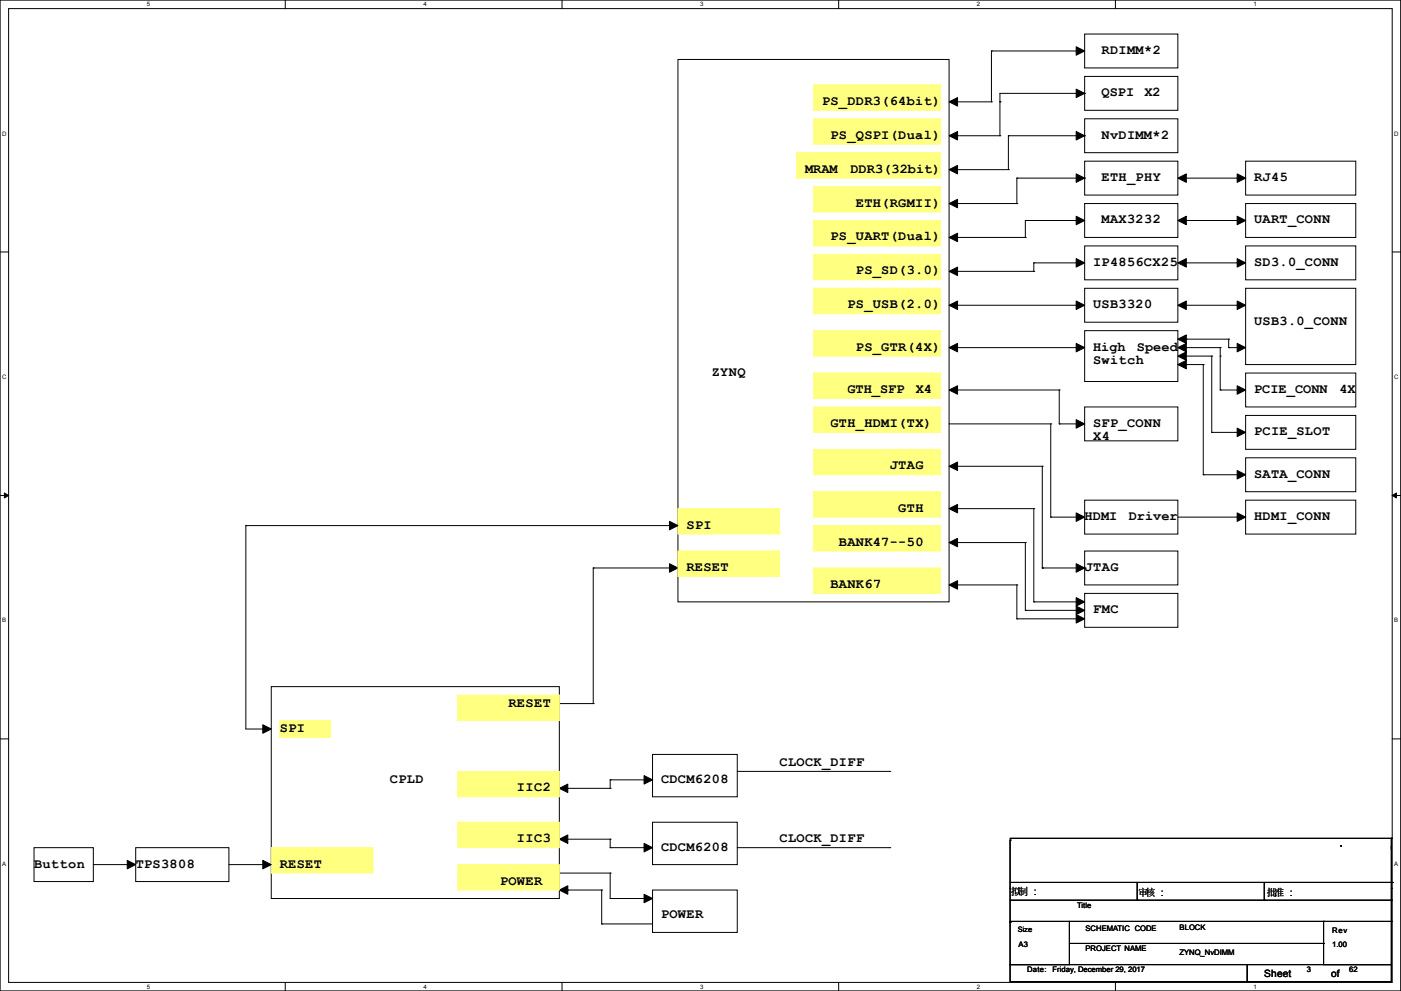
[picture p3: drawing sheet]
<svg xmlns="http://www.w3.org/2000/svg" width="420mm" height="297mm" viewBox="0 0 420 297" stroke-linecap="round" stroke-linejoin="round" font-family="sans-serif">
<path d="M0 0h419.9v297h-419.9zM2.6 2.6h414.8v291.8h-414.8z" fill="none" stroke="#000" stroke-width=".3"/>
<g fill="#fff">
<path d="M44 .3h1v2h-1z"/>
<path d="M44 294.7h1v2h-1z"/>
</g>
<path d="M85.5 0v2.6M85.5 294.4v2.6" fill="none" stroke="#000" stroke-width=".3"/>
<g fill="#fff">
<path d="M127 .3h.9v2h-.9z"/>
<path d="M127 294.7h.9v2h-.9z"/>
</g>
<path d="M168.5 0v2.6M168.5 294.4v2.6" fill="none" stroke="#000" stroke-width=".3"/>
<g fill="#fff">
<path d="M209.9 .3h1v2h-1z"/>
<path d="M209.9 294.7h1v2h-1z"/>
</g>
<path d="M251.4 0v2.6M251.4 294.4v2.6" fill="none" stroke="#000" stroke-width=".3"/>
<g fill="#fff">
<path d="M292.9 .3h.9v2h-.9z"/>
<path d="M292.9 294.7h.9v2h-.9z"/>
</g>
<path d="M334.4 0v2.6M334.4 294.4v2.6" fill="none" stroke="#000" stroke-width=".3"/>
<g fill="#fff">
<path d="M375.8 .3h1v2h-1z"/>
<path d="M375.8 294.7h1v2h-1z"/>
<path d="M.7 39h1.2v2h-1.2z"/>
<path d="M418 39h1.3v2h-1.3z"/>
<path d="M.7 112h1.2v2h-1.2z"/>
<path d="M418 112h1.3v2h-1.3z"/>
</g>
<path d="M0 75.5h2.6M417.4 75.5h2.5" fill="none" stroke="#000" stroke-width=".3"/>
<g fill="#fff">
<path d="M.7 185h1.2v1.9h-1.2z"/>
<path d="M418 185h1.2v1.9h-1.2z"/>
</g>
<path d="M0 148.5h2.6M417.4 148.5h2.5" fill="none" stroke="#000" stroke-width=".3"/>
<path d="M1.3 147.7l1.3 .8-1.3 .7zM417.4 148.5l1.2-.8v1.5z" fill="#000" stroke="#000" stroke-width=".3"/>
<g fill="#fff">
<path d="M.7 257.9h1.2v2h-1.2z"/>
<path d="M418 257.9h1.2v2h-1.2z"/>
</g>
<g fill="none" stroke="#000" stroke-width=".3">
<path d="M203.2 17.8h81.3v162.6h-81.3zM297.2 15.3h.1M297.2 15.3v15.2M297.2 15.3h25.4M322.6 15.3h.1M325.2 10.2h27.9v10.2h-27.9zM287.1 30.5h10.1M297.2 30.5h.1M299.8 30.5h.1M325.2 35.6h27.9v10.2h-27.9zM325.2 22.9h27.9v10.2h-27.9zM325.2 28h.1"/>
<path d="M325.2 28h-25.4v12.7M287.1 40.7h12.7M287.1 50.8h15.2M299.8 40.7h.1M302.3 50.8h.1M302.3 40.7h.1M302.3 40.7h22.9M302.3 40.7v10.1M304.8 53.4h.1M304.8 53.4v7.6M304.8 53.4h20.4M325.2 48.3h27.9v10.2h-27.9z"/>
<path d="M325.2 40.7h.1M325.2 53.4h.1M355.6 53.4h15.3M370.9 53.4h.1M373.4 48.3h33v10.2h-33zM287.1 61h17.7M287.1 71.2h20.3M304.8 61h.1M307.4 71.2h.1M307.4 66.1h.1M307.4 66.1v5.1M307.4 66.1h15.2"/>
<path d="M309.9 78.8h.1M309.9 78.8v2.5M309.9 78.8h12.7M322.6 66.1h.1M322.6 78.8h.1M325.2 61h27.9v10.2h-27.9zM325.2 73.7h27.9v10.2h-27.9zM355.6 66.1h15.3M355.6 78.8h15.3M370.9 66.1h.1M370.9 78.8h.1M373.4 61h33v10.2h-33z"/>
<path d="M373.4 73.7h33v10.2h-33zM287.1 81.3h22.8M287.1 91.5h35.5M309.9 81.3h.1M322.6 91.5h.1M325.2 86.4h27.9v10.2h-27.9zM325.2 99.1h27.9v15.2h-27.9zM355.6 91.5h15.3M370.9 91.5h.1M373.4 86.4h33v22.9h-33zM287.1 104.2h35.5M287.1 116.9h30.4"/>
<path d="M317.5 116.9h.1M317.5 116.9v10.1M322.6 104.2h.1M353.1 109.3h7.6M355.6 101.6h.1M355.6 104.2h10.2M355.6 101.6h12.7M355.6 106.7h7.7M360.7 109.3h.1M360.7 109.3v33M363.3 106.7h.1M363.3 106.7v22.9"/>
<path d="M365.8 104.2h.1M365.8 106.7h.1M365.8 116.9h.1M365.8 104.2v12.7M365.8 116.9h5.1M368.3 104.2h.1M368.3 101.6h.1M368.3 104.2h2.6M368.3 101.6v2.6M370.9 116.9h.1M373.4 111.8h33v10.2h-33zM284.5 127h30.5"/>
<path d="M287.1 139.7h25.4M312.5 139.7h.1M312.5 139.7v30.5M315 127h.1M315 127v28M317.5 127h.1M317.5 127h5.1M322.6 127h.1M325.2 122h27.9v10.1h-27.9zM363.3 129.6h.1M363.3 129.6h7.6M370.9 129.6h.1"/>
<path d="M373.4 124.5h33v10.2h-33zM373.4 137.2h33v10.2h-33zM73.7 157.5h.1M73.7 157.5v61h5.1M73.7 157.5h127M200.7 157.5h.1M287.1 152.4h22.8M309.9 152.4h.1M309.9 152.4v28M315 155h.1M315 155h7.6M322.6 155h.1"/>
<path d="M325.2 149.9h27.9v10.2h-27.9zM353.1 155h17.8M360.7 142.3h.1M360.7 142.3h10.2M370.9 142.3h.1M370.9 155h.1M373.4 149.9h33v10.2h-33zM177.8 170.2h.1M177.8 170.2h22.9M177.8 170.2v40.7M200.7 170.2h.1M287.1 162.6h20.3"/>
<path d="M287.1 175.3h17.7M304.8 175.3h.1M304.8 175.3v10.2M307.4 162.6h.1M307.4 162.6v20.3M312.5 170.2h.1M312.5 170.2h12.7M325.2 165.1h27.9v10.2h-27.9zM325.2 177.8h27.9v10.2h-27.9zM325.2 170.2h.1M304.8 185.5h.1M304.8 185.5h17.8"/>
<path d="M307.4 182.9h.1M307.4 182.9h15.2M309.9 180.4h.1M309.9 180.4h12.7M322.6 180.4h.1M322.6 182.9h.1M322.6 185.5h.1M78.8 218.5h.1M81.3 205.8h86.4v63.5h-86.4zM167.7 210.9h10.1M177.8 210.9h.1M0 221.4h2.6"/>
<path d="M170.2 236.3h12.7M182.9 236.3h.1M182.9 233.7h.1M182.9 233.7v2.6M182.9 233.7h10.2M193.1 233.7h.1M195.6 226.1h25.4v12.7h-25.4zM221 231.2h45.7M266.7 231.2h.1M417.4 221.4h2.5M10.2 254h17.8v10.2h-17.8zM28 259.1h10.1"/>
<path d="M38.1 259.1h.1M40.7 254h27.9v10.2h-27.9zM68.6 259.1h10.2M78.8 259.1h.1M167.7 251.5h15.2M182.9 251.5h.1M182.9 254h.1M182.9 251.5v2.5M182.9 254h10.2M193.1 254h.1M195.6 246.4h25.4v12.7h-25.4zM221 254h45.7"/>
<path d="M266.7 254h.1M302.8 251.8h.1M302.8 251.8v24.6M302.8 251.2h114.3M401.9 253.5h.1M417.1 251.2h.1M417.1 251.2v24.9M167.7 261.7h15.2M170.2 266.7h.1M170.2 266.7h10.2M180.4 276.9h.1M180.4 266.7h.1"/>
<path d="M180.4 276.9h15.2M180.4 266.7v10.2M182.9 261.7h.1M182.9 269.3h.1M182.9 261.7v7.6M182.9 269.3h10.2M193.1 269.3h.1M195.6 266.7h25.4v12.7h-25.4zM302.8 276.1h17.8v13h-17.8zM302.8 276.4h.1M302.8 269.8h114.3M303.1 264.5h114.3"/>
<path d="M320.6 276.1h76.2M340.9 269.8h.1M340.9 264.5v5.3M379 269.8h.1M379 264.5v5.3M396.8 276.1h20.3v13h-20.3zM396.8 276.1h.1M417.1 269.8h.1M417.1 266.2h.1M417.1 276.1h.1M417.4 264.5h.1M302.8 289.1h71.1v5.1h-71.1z"/>
<path d="M320.6 282.7h76.2M373.9 289.1h43.2v5.1h-43.2zM396.8 282.7h.1"/>
</g>
<g fill="#000" stroke="#000" stroke-width=".3">
<path d="M322.6 14l2.6 1.3-2.6 1.3z" fill-rule="evenodd"/>
<path d="M284.5 30.5l2.6-1.2v2.5z" fill-rule="evenodd"/>
<path d="M322.6 26.7l2.6 1.3-2.6 1.3z" fill-rule="evenodd"/>
<path d="M284.5 40.7l2.6-1.3v2.6z" fill-rule="evenodd"/>
<path d="M284.5 50.8l2.6-1.2v2.5z" fill-rule="evenodd"/>
<path d="M322.6 39.4l2.6 1.3-2.6 1.3z" fill-rule="evenodd"/>
<path d="M322.6 52.1l2.6 1.3-2.6 1.3z" fill-rule="evenodd"/>
<path d="M353.1 53.4l2.5-1.3v2.6z" fill-rule="evenodd"/>
<path d="M370.9 52.1l2.5 1.3-2.5 1.3z" fill-rule="evenodd"/>
<path d="M284.5 61l2.6-1.3v2.6z" fill-rule="evenodd"/>
<path d="M284.5 71.2l2.6-1.3v2.5z" fill-rule="evenodd"/>
<path d="M322.6 64.8l2.6 1.3-2.6 1.3z" fill-rule="evenodd"/>
<path d="M322.6 77.5l2.6 1.3-2.6 1.3z" fill-rule="evenodd"/>
<path d="M353.1 66.1l2.5-1.3v2.6z" fill-rule="evenodd"/>
<path d="M353.1 78.8l2.5-1.3v2.6z" fill-rule="evenodd"/>
<path d="M370.9 77.5l2.5 1.3-2.5 1.3z" fill-rule="evenodd"/>
<path d="M370.9 64.8l2.5 1.3-2.5 1.3z" fill-rule="evenodd"/>
<path d="M284.5 81.3l2.6-1.2v2.5z" fill-rule="evenodd"/>
<path d="M284.5 91.5l2.6-1.3v2.6z" fill-rule="evenodd"/>
<path d="M322.6 90.2l2.6 1.3-2.6 1.3z" fill-rule="evenodd"/>
<path d="M353.1 91.5l2.5-1.3v2.6z" fill-rule="evenodd"/>
<path d="M370.9 90.2l2.5 1.3-2.5 1.3z" fill-rule="evenodd"/>
<path d="M284.5 104.2l2.6-1.3v2.6z" fill-rule="evenodd"/>
<path d="M284.5 116.9l2.6-1.3v2.6z" fill-rule="evenodd"/>
<path d="M322.6 102.9l2.6 1.3-2.6 1.3z" fill-rule="evenodd"/>
<path d="M353.1 104.2l2.5-1.3v2.6z" fill-rule="evenodd"/>
<path d="M353.1 101.6l2.5-1.2v2.5z" fill-rule="evenodd"/>
<path d="M353.1 106.7l2.5-1.2v2.5z" fill-rule="evenodd"/>
<path d="M353.1 109.3l2.5-1.3v2.5z" fill-rule="evenodd"/>
<path d="M370.9 115.6l2.5 1.3-2.5 1.3z" fill-rule="evenodd"/>
<path d="M370.9 102.9l2.5 1.3-2.5 1.3z" fill-rule="evenodd"/>
<path d="M284.5 139.7l2.6-1.2v2.5z" fill-rule="evenodd"/>
<path d="M322.6 125.8l2.6 1.2-2.6 1.3z" fill-rule="evenodd"/>
<path d="M370.9 128.3l2.5 1.3-2.5 1.3z" fill-rule="evenodd"/>
<path d="M200.7 156.3l2.5 1.2-2.5 1.3z" fill-rule="evenodd"/>
<path d="M284.5 152.4l2.6-1.2v2.5z" fill-rule="evenodd"/>
<path d="M322.6 153.7l2.6 1.3-2.6 1.3z" fill-rule="evenodd"/>
<path d="M370.9 153.7l2.5 1.3-2.5 1.3z" fill-rule="evenodd"/>
<path d="M370.9 141l2.5 1.3-2.5 1.3z" fill-rule="evenodd"/>
<path d="M200.7 169l2.5 1.2-2.5 1.3z" fill-rule="evenodd"/>
<path d="M284.5 162.6l2.6-1.3v2.6z" fill-rule="evenodd"/>
<path d="M284.5 175.3l2.6-1.3v2.6z" fill-rule="evenodd"/>
<path d="M322.6 169l2.6 1.2-2.6 1.3z" fill-rule="evenodd"/>
<path d="M322.6 179.1l2.6 1.3-2.6 1.3z" fill-rule="evenodd"/>
<path d="M322.6 181.7l2.6 1.2-2.6 1.3z" fill-rule="evenodd"/>
<path d="M322.6 184.2l2.6 1.3-2.6 1.2z" fill-rule="evenodd"/>
<path d="M78.8 217.2l2.5 1.3-2.5 1.3z" fill-rule="evenodd"/>
<path d="M167.7 236.3l2.5-1.3v2.5z" fill-rule="evenodd"/>
<path d="M193.1 232.5l2.5 1.2-2.5 1.3z" fill-rule="evenodd"/>
<path d="M38.1 257.9l2.6 1.2-2.6 1.3z" fill-rule="evenodd"/>
<path d="M78.8 257.9l2.5 1.2-2.5 1.3z" fill-rule="evenodd"/>
<path d="M167.7 251.5l2.5-1.3v2.6z" fill-rule="evenodd"/>
<path d="M193.1 252.8l2.5 1.2-2.5 1.3z" fill-rule="evenodd"/>
<path d="M167.7 266.7l2.5-1.2v2.5z" fill-rule="evenodd"/>
<path d="M193.1 268l2.5 1.3-2.5 1.3z" fill-rule="evenodd"/>
</g>
<g fill="#ffff80" stroke="#ffff80" stroke-width=".3">
<path d="M203.2 152.4h30.5v7.7h-30.5z" fill-rule="evenodd"/>
<path d="M243.9 25.4h38.1v7.7h-38.1z" fill-rule="evenodd"/>
<path d="M243.9 35.6h38.1v7.6h-38.1z" fill-rule="evenodd"/>
<path d="M243.9 55.9h38.1v7.6h-38.1z" fill-rule="evenodd"/>
<path d="M243.9 66.1h38.1v7.6h-38.1z" fill-rule="evenodd"/>
<path d="M243.9 76.2h38.1v7.7h-38.1z" fill-rule="evenodd"/>
<path d="M243.9 86.4h38.1v7.6h-38.1z" fill-rule="evenodd"/>
<path d="M243.9 99.1h38.1v7.6h-38.1z" fill-rule="evenodd"/>
<path d="M243.9 111.8h38.1v7.6h-38.1z" fill-rule="evenodd"/>
<path d="M243.9 122h38.1v7.6h-38.1z" fill-rule="evenodd"/>
<path d="M243.9 134.7h38.1v7.6h-38.1z" fill-rule="evenodd"/>
<path d="M83.9 215.9h15.2v5.1h-15.2z" fill-rule="evenodd"/>
<path d="M203.2 165.1h30.5v7.7h-30.5z" fill-rule="evenodd"/>
<path d="M137.2 208.3h30.5v7.6h-30.5z" fill-rule="evenodd"/>
<path d="M137.2 231.2h30.5v7.6h-30.5z" fill-rule="evenodd"/>
<path d="M137.2 246.4h30.5v7.6h-30.5z" fill-rule="evenodd"/>
<path d="M137.2 259.1h30.5v7.6h-30.5z" fill-rule="evenodd"/>
<path d="M81.3 254h30.5v7.7h-30.5z" fill-rule="evenodd"/>
<path d="M243.9 147.4h38.1v7.6h-38.1z" fill-rule="evenodd"/>
<path d="M238.8 45.8h43.2v7.6h-43.2z" fill-rule="evenodd"/>
<path d="M243.9 157.5h38.1v7.6h-38.1z" fill-rule="evenodd"/>
<path d="M243.9 170.2h38.1v7.6h-38.1z" fill-rule="evenodd"/>
</g>
<g font-size="4.1">
<text x="330.2" y="16.2">RDIMM*2</text>
<text x="330.2" y="28.9">QSPI</text>
<text x="343.1" y="28.9">X2</text>
<text x="246.4" y="31.4">PS_DDR3(64bit)</text>
<text x="249" y="41.6">PS_QSPI(Dual)</text>
<text x="330.2" y="41.6">NvDIMM*2</text>
<text x="241.3" y="51.7">MRAM</text>
<text x="255" y="51.7">DDR3(32bit)</text>
<text x="330.2" y="54.3">ETH_PHY</text>
<text x="376" y="54.3">RJ45</text>
<text x="256.6" y="61.9">ETH(RGMII)</text>
<text x="330.2" y="67">MAX3232</text>
<text x="376" y="67">UART_CONN</text>
<text x="249" y="72">PS_UART(Dual)</text>
<text x="256.6" y="82.2">PS_SD(3.0)</text>
<text x="327.7" y="79.7">IP4856CX25</text>
<text x="376" y="79.7">SD3.0_CONN</text>
<text x="254" y="92.4">PS_USB(2.0)</text>
<text x="327.7" y="92.4">USB3320</text>
<text x="376" y="97.4">USB3.0_CONN</text>
<text x="256.6" y="105.1">PS_GTR(4X)</text>
<text x="327.7" y="105.1">High</text>
<text x="340.8" y="105.1">Speed</text>
<text x="213.4" y="112.7">ZYNQ</text>
<text x="327.7" y="109.1">Switch</text>
<text x="254" y="117.8">GTH_SFP</text>
<text x="274.5" y="117.8">X4</text>
<text x="376" y="117.8">PCIE_CONN</text>
<text x="401.5" y="117.8">4X</text>
<text x="249" y="127.9">GTH_HDMI(TX)</text>
<text x="327.7" y="127.9">SFP_CONN</text>
<text x="327.7" y="132">X4</text>
<text x="376" y="130.5">PCIE_SLOT</text>
<text x="266.7" y="140.6">JTAG</text>
<text x="376" y="143.2">SATA_CONN</text>
<text x="269.3" y="153.3">GTH</text>
<text x="325.2" y="155.9">HDMI</text>
<text x="338.4" y="155.9">Driver</text>
<text x="376" y="155.9">HDMI_CONN</text>
<text x="205.8" y="158.4">SPI</text>
<text x="251.5" y="163.5">BANK47--50</text>
<text x="205.8" y="171.1">RESET</text>
<text x="325.2" y="171.1">JTAG</text>
<text x="249" y="176.2">BANK67</text>
<text x="327.7" y="183.8">FMC</text>
<text x="152.4" y="211.7">RESET</text>
<text x="83.9" y="219.4">SPI</text>
<text x="233.7" y="229.5">CLOCK_DIFF</text>
<text x="116.9" y="234.6">CPLD</text>
<text x="155" y="237.1">IIC2</text>
<text x="198.2" y="234.6">CDCM6208</text>
<text x="155" y="252.4">IIC3</text>
<text x="198.2" y="254.9">CDCM6208</text>
<text x="233.7" y="252.4">CLOCK_DIFF</text>
<text x="10.2" y="260">Button</text>
<text x="40.7" y="260">TPS3808</text>
<text x="83.9" y="260">RESET</text>
<text x="149.9" y="265.1">POWER</text>
<text x="198.2" y="275.2">POWER</text>
</g>
<g font-size="3">
<text x="303.1" y="268.2">拟制 :::</text>
<text x="303.1" y="268.2">拟制</text>
<text x="341.2" y="268.5">审核 :::</text>
<text x="341.2" y="268.5">审核</text>
<text x="379.8" y="268.5">批准 :::</text>
<text x="379.8" y="268.5">批准</text>
<text x="379" y="292.9">Sheet</text>
<text x="399.1" y="292.8">of</text>
</g>
<g font-size="2.3">
<text x="322.9" y="272.1">Title</text>
<text x="325.4" y="279">SCHEMATIC CODE</text>
<text x="353.6" y="278.7">BLOCK</text>
<text x="399.4" y="279.5">Rev</text>
<text x="305.4" y="283.8">A3</text>
<text x="325.4" y="285.1">PROJECT NAME</text>
<text x="353.6" y="286.3">ZYNQ_NvDIMM</text>
<text x="399.4" y="283.8">1.00</text>
<text x="307.9" y="291.2">Date:</text>
<text x="315.5" y="291.4">Friday, December 29, 2017</text>
<text x="391.7" y="291.4">3</text>
<text x="404.4" y="291.4">62</text>
</g>
<text font-size="2.2" x="305.1" y="279.2">Size</text>
<g font-size="1.8">
<text x="44" y="1.9">5</text>
<text x="127" y="1.9">4</text>
<text x="209.9" y="1.9">3</text>
<text x="292.9" y="1.9">2</text>
<text x="375.8" y="1.9">1</text>
<text x=".7" y="40.6">D</text>
<text x="418" y="40.6">D</text>
<text x=".7" y="113.6">C</text>
<text x="418" y="113.6">C</text>
<text x=".7" y="186.6">B</text>
<text x="418" y="186.6">B</text>
<text x=".7" y="259.5">A</text>
<text x="418" y="259.5">A</text>
<text x="44" y="296.3">5</text>
<text x="127" y="296.3">4</text>
<text x="209.9" y="296.3">3</text>
<text x="292.9" y="296.3">2</text>
<text x="375.8" y="296.3">1</text>
</g>
</svg>
